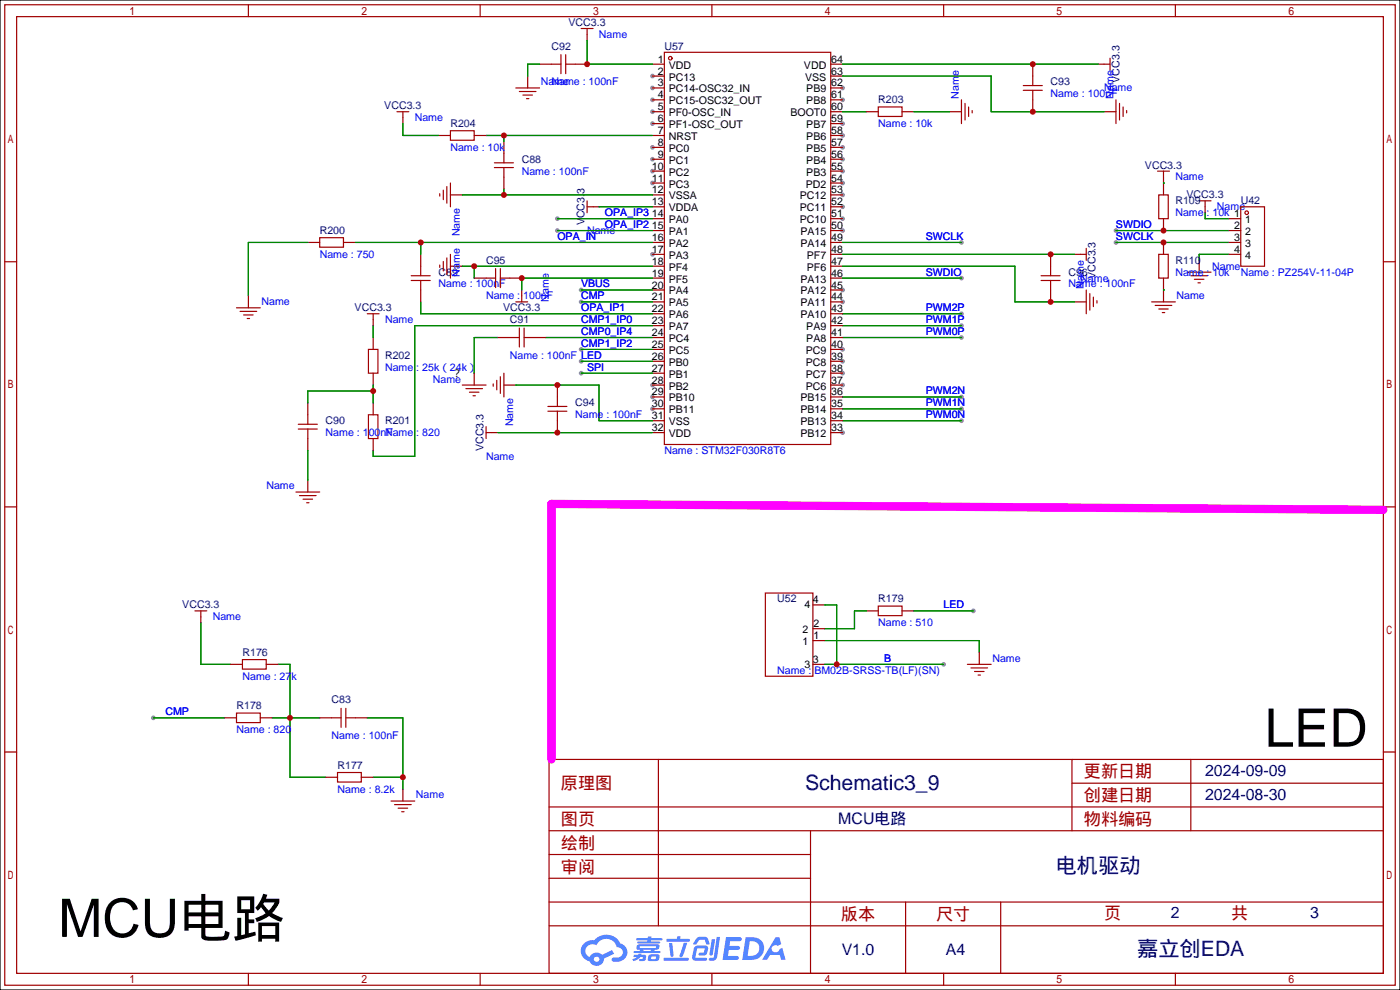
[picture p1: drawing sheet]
<svg xmlns="http://www.w3.org/2000/svg" width="299mm" height="212mm" viewBox="0 0 299 212" stroke-linecap="round" stroke-linejoin="round" font-family="sans-serif">
<path d="M0 0h299.2v211.6h-299.2z" fill="#fff" stroke="#000" stroke-width=".25"/>
<g fill="#999">
<circle cx="139.4" cy="16.3" r=".51"/>
<circle cx="139.4" cy="18.8" r=".51"/>
<circle cx="139.4" cy="21.3" r=".51"/>
<circle cx="139.4" cy="23.9" r=".51"/>
<circle cx="139.4" cy="26.4" r=".51"/>
<circle cx="139.4" cy="31.5" r=".51"/>
<circle cx="139.4" cy="34" r=".51"/>
<circle cx="139.4" cy="36.6" r=".51"/>
<circle cx="139.4" cy="39.1" r=".51"/>
<circle cx="139.4" cy="54.4" r=".51"/>
<circle cx="139.4" cy="82.3" r=".51"/>
<circle cx="139.4" cy="84.8" r=".51"/>
<circle cx="139.4" cy="87.4" r=".51"/>
<circle cx="180.1" cy="92.5" r=".51"/>
<circle cx="180.1" cy="82.3" r=".51"/>
<circle cx="180.1" cy="79.8" r=".51"/>
<circle cx="180.1" cy="77.2" r=".51"/>
<circle cx="180.1" cy="74.7" r=".51"/>
<circle cx="180.1" cy="64.5" r=".51"/>
<circle cx="180.1" cy="62" r=".51"/>
<circle cx="180.1" cy="49.3" r=".51"/>
<circle cx="180.1" cy="46.7" r=".51"/>
<circle cx="180.1" cy="44.2" r=".51"/>
<circle cx="180.1" cy="41.7" r=".51"/>
<circle cx="180.1" cy="39.1" r=".51"/>
<circle cx="180.1" cy="36.6" r=".51"/>
<circle cx="180.1" cy="34" r=".51"/>
<circle cx="180.1" cy="31.5" r=".51"/>
<circle cx="180.1" cy="29" r=".51"/>
<circle cx="180.1" cy="26.4" r=".51"/>
<circle cx="180.1" cy="21.3" r=".51"/>
<circle cx="180.1" cy="18.8" r=".51"/>
<circle cx="205.5" cy="72.1" r=".51"/>
<circle cx="205.5" cy="89.9" r=".51"/>
<circle cx="205.5" cy="69.6" r=".51"/>
<circle cx="205.5" cy="87.4" r=".51"/>
<circle cx="205.5" cy="67.1" r=".51"/>
<circle cx="205.5" cy="84.8" r=".51"/>
<circle cx="32.8" cy="153.4" r=".51"/>
<circle cx="208" cy="130.6" r=".51"/>
<circle cx="205.5" cy="59.4" r=".51"/>
<circle cx="205.5" cy="51.8" r=".51"/>
<circle cx="124.2" cy="64.5" r=".51"/>
<circle cx="124.2" cy="74.7" r=".51"/>
<circle cx="124.2" cy="77.2" r=".51"/>
<circle cx="124.2" cy="79.8" r=".51"/>
<circle cx="124.2" cy="62" r=".51"/>
<circle cx="238.5" cy="49.3" r=".51"/>
<circle cx="238.5" cy="51.8" r=".51"/>
<circle cx="119.1" cy="49.3" r=".51"/>
<circle cx="119.1" cy="46.7" r=".51"/>
<circle cx="201.7" cy="142" r=".51"/>
</g>
<g fill="none" stroke="#a10000" stroke-width=".25">
<path d="M1 1h297.2v209.6h-297.2zM3.6 3.6h292.1v204.4h-292.1zM53.1 1v2.6M102.6 1v2.6M152.1 1v2.6M201.7 1v2.6M251.2 1v2.6M1 55.9h2.6M295.7 55.9h2.5M1 108.3h2.6M295.7 108.3h2.5M1 160.7h2.6"/>
<path d="M117.3 162.3h178.4v45.7h-178.4zM117.3 177.5h178.4M117.3 172.5h178.4M140.7 162.3v35.6M173.2 177.5v30.5M229.1 162.3v15.2M229.1 167.4h66.6M254.5 162.3v15.2M295.7 160.7h2.5M117.3 182.6h55.9M117.3 197.9h178.4M117.3 192.8h178.4"/>
<path d="M117.3 187.7h55.9M193.5 192.8v15.2M213.9 192.8v15.2M53.1 208v2.6M102.6 208v2.6M152.1 208v2.6M201.7 208v2.6M251.2 208v2.6"/>
</g>
<g fill="#5487ff">
<path d="M155.2 200.3h2.6a.48 .48 0 0 1 .7 .4 .48 .48 0 0 1-.6 .4h-1.8l-.2 1.1h1.9a.43 .43 0 0 1 .4 .4 .43 .43 0 0 1-.5 .4h-1.9l-.2 1.3h1.7a.45 .45 0 0 1 .5 .2 .45 .45 0 0 1-.1 .6h-3.3z"/>
<path d="M165.7 200.3h.9l.4 1.5-.8 .3a.84 .84 0 0 0-1.2 .3 .84 .84 0 0 0 .4 1.1 .84 .84 0 0 0 1.1-.4l.1-.2 .6-.3 .7 2.5h-1l-.2-1h-2.1l-.6 1h-1.1z"/>
<path d="M152.1 200.8h.7l-.5 3.1a.36 .36 0 0 1-.3 .3 .36 .36 0 0 1-.4-.3z"/>
<path d="M153.2 200.2h.7l-.6 4.3a1.13 1.13 0 0 1-1.8 .6l.2-.4h.7l.2-.2z"/>
<path d="M148.9 200.6l.6-.4h1a.77 .77 0 0 1 .9 .5l.3 1-.2 .2h-.5l-.3-.9-.2-.2-1 .1-.7 1-.6-.1-.1-.2z"/>
<path d="M148.4 202.4l.6-.3h1.7a.81 .81 0 0 1 .7 .5 .81 .81 0 0 1-.2 .8 .81 .81 0 0 1-.9 .8h-.7a.32 .32 0 0 1-.3-.3 .32 .32 0 0 1 .4-.3h.7l.2-.9-1.6 .1-.4 1.8 2.2 .1a.32 .32 0 0 1 .3 .4 .32 .32 0 0 1-.4 .2h-2.2l-.5-.3-.1-.5z"/>
<path d="M141.9 204.7h5a.33 .33 0 0 1 .3 .3 .33 .33 0 0 1-.3 .3h-4.9l-.2-.1z"/>
<path d="M146.1 201.5h.8l-.7 2a.98 .98 0 0 1-.7 1.1l-.3-.3z"/>
<path d="M143 201.6h.7l.3 2.5a.34 .34 0 0 1-.3 .4 .34 .34 0 0 1-.4-.3z"/>
<path d="M142.5 200.7h2.1l.3-.6h.6l-.1 .6h1.7a.32 .32 0 0 1 .4 .3 .32 .32 0 0 1-.4 .3h-4.5l-.2-.2z"/>
<path d="M135.5 204.1h.9l.1-.3h.6v.3h.8a.82 .82 0 0 1-.5 1.3h-.8v-.4l.7-.1 .1-.3a.68 .68 0 0 0-1 .4l-1.1 .4-.1-.4 .9-.5h-.7z"/>
<path d="M136 200.5h2.4l.1-.3h.7v.3h2.2l.2 .3-.2 .2h-2.3v.2h1.8l.2 .3-.2 .1h-4.5l-.1-.4h2l.1-.2h-2.3l-.1-.2z"/>
<path d="M159.4 200.3l-.8 4.9h1.7a2.5 2.5 0 0 0 3-2.5 2.5 2.5 0 0 0-3.1-2.4zM160.3 201.1a1.61 1.61 0 0 1 2 1.5 1.61 1.61 0 0 1-1.8 1.7h-.7z"/>
<path d="M136.2 202a.55 .55 0 0 0-.2 .8 .55 .55 0 0 0 .7 .2l.1 .3h-1.3v.3l5.4 .1 .3-.2-.2-.2h-1.2l.2-.3a.7 .7 0 0 0 .8-.3 .7 .7 0 0 0 0-.8l-4.2-.1zM136.8 202.3l3.3-.1 .1 .1-.2 .3h-3.2zM137.5 203h1.7l-.2 .3h-1.4z"/>
<path d="M138.6 204.2a1.05 1.05 0 0 0 0 1.2 2.91 2.91 0 0 0 2.2-.2 .98 .98 0 0 0 0-1.2h-1.6zM139.2 204.5l.9-.1 .1 .4-.2 .2-.8-.1z"/>
<path d="M124.9 201.6a2.23 2.23 0 0 0-.7 2.3 2.23 2.23 0 0 0 1.8 1.6 1.58 1.58 0 0 0 1.8 .9 1.58 1.58 0 0 0 1.3-1.5l2.2-1.1-.5-.7-2.1 1a1.65 1.65 0 0 0-2.7 .4 1.45 1.45 0 0 1-.8-1.9 1.45 1.45 0 0 1 2-.7l.3 .1a2.3 2.3 0 0 1 2.3-1.3 2.3 2.3 0 0 1 2 1.7 1.12 1.12 0 0 1 1.3 1 1.12 1.12 0 0 1-1.1 1.2h-.7a.45 .45 0 0 0-.6 .4 .45 .45 0 0 0 .5 .5 2.21 2.21 0 0 0 2.2-.5 2.21 2.21 0 0 0 .5-2.3 2.13 2.13 0 0 0-1.3-1.1 3.3 3.3 0 0 0-5.6-.7l-1.1 .1zM127 205a.57 .57 0 0 1 1.1 0 .57 .57 0 0 1-1.1 0z"/>
</g>
<g fill="none" stroke="#008700" stroke-width=".25">
<path d="M115.3 13.7h-2.5v2.6M125.5 8.6v5.1h13.9M180.1 13.7h54.6M180.1 16.3h31.7v7.6h24.2M86.1 26.4v2.6h7.6M103.9 29h35.5M107.7 29v1.2M180.1 23.9h5.1M195.3 23.9h7.6M248.7 39.1h.1M65.8 51.8h-12.7v11.4M75.9 51.8h63.5"/>
<path d="M89.9 51.8v2.6M98.8 41.7h40.6M98.8 56.9h40.6M101.3 56.9v2.5M107.7 40.4v1.3M119.1 49.3h20.3M119.1 46.7h20.3M128 44.2h11.4M139.4 59.4h-27.9v2.6M180.1 59.4h25.4M180.1 51.8h25.4M180.1 56.9h36.8v7.6h12.7"/>
<path d="M180.1 54.4h49.5M238.5 51.8h24.1M238.5 49.3h24.1M257.6 45.5v1.2h5M262.6 54.4h-6.3v1.2M79.8 69.6v2.5M89.9 64.5v2.6h49.5M106.4 72.1h-5.1v7.7M116.6 72.1h22.8M124.2 64.5h15.2M124.2 74.7h15.2M124.2 77.2h15.2"/>
<path d="M124.2 79.8h15.2M124.2 62h15.2M139.4 69.6h-50.8v27.9h-8.8v-1.2M180.1 72.1h25.4M180.1 69.6h25.4M180.1 67.1h25.4M248.7 62h.1M65.8 96.3v6.3M79.8 82.3v3.8M79.8 83.6h-14v2.5M106.4 92.5h33M110.2 82.3h17.8v7.6h11.4"/>
<path d="M180.1 89.9h25.4M180.1 87.4h25.4M180.1 84.8h25.4M42.9 133.1v8.9h6.4M176.3 136.9h33v2.5M176.3 129.3h2.5v12.7M185.2 130.6h-2.6v3.8h-6.3M195.3 130.6h12.7M32.8 153.4h15.2M58.2 153.4h10.1M59.4 142h2.6v24.1h7.6M78.5 153.4h7.6v15.3"/>
<path d="M176.3 142h25.4M79.8 166.1h6.3"/>
</g>
<g fill="none" stroke="#a10000" stroke-width=".25">
<path d="M110.2 18.8h5.1M111 19.6h3.6M117.9 13.7h2M119.9 11.7v4M120.9 13.7h2M120.9 11.7v4M124.2 6.1h2.5M125.5 6.1v1.3M142 11.2h35.5v83.8h-35.5zM218.7 18.3h4.1M218.7 19.3h4.1M220.7 16.3v2"/>
<path d="M220.7 19.3v2M236 13.7h1.2M237.2 12.4v2.6M84.8 23.9h2.6M86.1 23.9v1.2M95.5 39.9v3.5M96.3 27.9h5v2.1h-5zM96.3 39.1v5.1M105.7 35.8h4M105.7 34.8h4M107.7 32.8v2M107.7 35.8v2"/>
<path d="M111.8 20.3h2M112.5 21.1h.5M187.7 22.9h5.1v2h-5.1zM205.5 21.3v5.1M206.2 22.1v3.6M207 22.9v2M207.8 23.6v.5M238.5 21.3v5.1M239.3 22.1v3.6M240 22.9v2M240.8 23.6v.5M247.4 36.6h2.5"/>
<path d="M248.7 36.6v1.2M68.3 50.8h5.1v2h-5.1zM87.9 59.9h4M87.9 58.9h4M89.9 56.9v2M89.9 59.9v2.1M94 41.4v.5M94 56.6v.6M94.7 40.6v2.1M94.7 55.9v2M95.5 55.1v3.6M96.3 54.4v5"/>
<path d="M103.9 59.4h2M105.9 57.4v4.1M106.9 57.4v4.1M106.9 59.4h2.1M125.5 42.9v2.6M125.5 44.2h1.2M222.5 59.9h4.1M222.5 58.9h4.1M224.5 56.9v2M224.5 59.9v2.1M230.9 54.4h1.3M232.2 53.1v2.5"/>
<path d="M247.6 41.7h2.1v5h-2.1zM247.6 54.4h2.1v5h-2.1zM253.7 58.2h5.1M254.5 58.9h3.6M255.3 59.7h2M256.3 42.9h2.5M257.6 42.9v1.3M265.2 44.2h5.1v12.7h-5.1zM50.5 65.8h5.1M51.3 66.5h3.6M52.1 67.3h2M52.8 68.1h.5"/>
<path d="M78.5 67.1h2.5M78.7 74.7h2.1v5.1h-2.1zM79.8 67.1v1.2M107.7 79.8v5M109 72.1h2M110.2 64.5h2.6M111 70.1v4.1M111.5 63.2v1.3M112 72.1h2M112 70.1v4.1M232.2 62v5.1M232.9 62.7v3.6"/>
<path d="M233.7 63.5v2M234.4 64.3v.5M246.1 64.5h5.1M246.9 65.3h3.5M247.6 66h2.1M248.4 66.8h.5M256 60.5h.5M63.8 90.7h4M63.8 91.7h4M65.8 88.6v2.1M65.8 91.7v2M78.7 88.6h2.1v5.1h-2.1z"/>
<path d="M98.8 82.3h5.1M99.6 83.1h3.5M100.3 83.8h2.1M101.1 84.6h.5M103.9 91.2v2.5M103.9 92.5h1.3M105.4 82v.5M106.2 81.3v2M106.9 80.5v3.6M117.1 86.9h4.1M117.1 87.9h4.1M119.1 84.8v2.1"/>
<path d="M119.1 87.9v2M63.2 105.2h5.1M64 105.9h3.6M64.8 106.7h2M65.5 107.4h.5M41.7 130.6h2.5M42.9 130.6v1.2M163.6 126.7h10.1v17.8h-10.1zM187.7 129.5h5.1v2.1h-5.1zM50.5 152.4h5.1v2h-5.1zM51.8 141h5.1v2h-5.1zM70.9 153.4h2"/>
<path d="M72.9 151.4v4M73.9 153.4h2M73.9 151.4v4M206.8 142h5M207.5 142.7h3.6M208.3 143.5h2M209 144.3h.5M72.1 165.1h5.1v2h-5.1zM83.6 171.2h5M84.3 172h3.6M85.1 172.7h2M85.9 173.5h.5"/>
<circle cx="143.3" cy="12.4" r=".38"/>
<circle cx="266.4" cy="45.5" r=".38"/>
</g>
<g fill="none" stroke="#870000" stroke-width=".25">
<path d="M112.8 16.3v2.5M115.3 13.7h2.6M122.9 13.7h2.6M125.5 7.4v1.2M139.4 13.7h2.6M139.4 16.3h2.6M139.4 18.8h2.6M177.5 13.7h2.6M177.5 16.3h2.6M177.5 18.8h2.6M220.7 13.7v2.6M234.7 13.7h1.3"/>
<path d="M86.1 25.1v1.3M93.7 29h2.6M101.3 29h2.6M107.7 30.2v2.6M107.7 37.8v2.6M139.4 21.3h2.6M139.4 23.9h2.6M139.4 26.4h2.6M139.4 29h2.6M139.4 31.5h2.6M139.4 34h2.6M139.4 36.6h2.6"/>
<path d="M139.4 39.1h2.6M177.5 21.3h2.6M177.5 23.9h2.6M177.5 26.4h2.6M177.5 29h2.6M177.5 31.5h2.6M177.5 34h2.6M177.5 36.6h2.6M177.5 39.1h2.6M185.2 23.9h2.5M192.8 23.9h2.5M202.9 23.9h2.6"/>
<path d="M220.7 21.3v2.6M236 23.9h2.5M248.7 37.8v3.9M65.8 51.8h2.5M73.4 51.8h2.5M89.9 54.4v2.5M96.3 41.7h2.5M96.3 56.9h2.5M101.3 59.4h2.6M109 59.4h2.5M126.7 44.2h1.3M139.4 41.7h2.6"/>
<path d="M139.4 44.2h2.6M139.4 46.7h2.6M139.4 49.3h2.6M139.4 51.8h2.6M139.4 54.4h2.6M139.4 56.9h2.6M139.4 59.4h2.6M177.5 41.7h2.6M177.5 44.2h2.6M177.5 46.7h2.6M177.5 49.3h2.6M177.5 51.8h2.6"/>
<path d="M177.5 54.4h2.6M177.5 56.9h2.6M177.5 59.4h2.6M224.5 54.4v2.5M229.6 54.4h1.3M248.7 46.7v2.6M248.7 51.8v2.6M248.7 59.4v5.1M256.3 55.6v2.6M257.6 44.2v1.3M262.6 46.7h2.6M262.6 49.3h2.6"/>
<path d="M262.6 51.8h2.6M262.6 54.4h2.6M53.1 63.2v2.6M79.8 68.3v1.3M79.8 72.1v2.6M79.8 79.8v2.5M89.9 62v2.5M101.3 79.8v2.5M106.4 72.1h2.6M111.5 62v1.2M114 72.1h2.6M139.4 62h2.6"/>
<path d="M139.4 64.5h2.6M139.4 67.1h2.6M139.4 69.6h2.6M139.4 72.1h2.6M139.4 74.7h2.6M139.4 77.2h2.6M139.4 79.8h2.6M177.5 62h2.6M177.5 64.5h2.6M177.5 67.1h2.6M177.5 69.6h2.6M177.5 72.1h2.6"/>
<path d="M177.5 74.7h2.6M177.5 77.2h2.6M177.5 79.8h2.6M224.5 62v2.5M229.6 64.5h2.6M65.8 86.1v2.5M65.8 93.7v2.6M79.8 86.1v2.5M79.8 93.7v2.6M105.2 92.5h1.2M107.7 82.3h2.5M119.1 82.3v2.5"/>
<path d="M119.1 89.9v2.6M139.4 82.3h2.6M139.4 84.8h2.6M139.4 87.4h2.6M139.4 89.9h2.6M139.4 92.5h2.6M177.5 82.3h2.6M177.5 84.8h2.6M177.5 87.4h2.6M177.5 89.9h2.6M177.5 92.5h2.6M65.8 102.6v2.6"/>
<path d="M42.9 131.8v1.3M173.7 136.9h2.6M173.7 134.4h2.6M173.7 129.3h2.6M185.2 130.6h2.5M192.8 130.6h2.5M209.3 139.4v2.6M48 153.4h2.5M49.3 142h2.5M55.6 153.4h2.6M56.9 142h2.5M68.3 153.4h2.6"/>
<path d="M75.9 153.4h2.6M173.7 142h2.6M69.6 166.1h2.5M77.2 166.1h2.6M86.1 168.7v2.5"/>
</g>
<path d="M295.7 109l-177.8-1.3v54.6" fill="none" stroke="#f0f" stroke-width="1.8"/>
<g fill="#c00">
<circle cx="62" cy="153.4" r=".63"/>
<circle cx="86.1" cy="166.1" r=".63"/>
<circle cx="125.5" cy="13.7" r=".63"/>
<circle cx="119.1" cy="92.5" r=".63"/>
<circle cx="220.7" cy="13.7" r=".63"/>
<circle cx="107.7" cy="41.7" r=".63"/>
<circle cx="119.1" cy="82.3" r=".63"/>
<circle cx="107.7" cy="29" r=".63"/>
<circle cx="89.9" cy="51.8" r=".63"/>
<circle cx="79.8" cy="83.6" r=".63"/>
<circle cx="248.7" cy="49.3" r=".63"/>
<circle cx="248.7" cy="51.8" r=".63"/>
<circle cx="220.7" cy="23.9" r=".63"/>
<circle cx="111.5" cy="59.4" r=".63"/>
<circle cx="101.3" cy="56.9" r=".63"/>
<circle cx="224.5" cy="64.5" r=".63"/>
<circle cx="224.5" cy="54.4" r=".63"/>
<circle cx="178.8" cy="142" r=".63"/>
</g>
<g font-size="11.3">
<text x="270.3" y="159.6">LED</text>
<text x="12.4" y="200.2">MCU电路</text>
</g>
<g font-size="4.5" fill="#000080">
<text x="172.1" y="168.8">Schematic3_9</text>
<text x="225.6" y="186.6">电机驱动</text>
<text x="243" y="204.4">嘉立创EDA</text>
</g>
<g font-size="3.7" fill="#a00000">
<text x="231.6" y="166.2">更新日期</text>
<text x="119.9" y="168.7">原理图</text>
<text x="231.6" y="171.2">创建日期</text>
<text x="119.9" y="176.3">图页</text>
<text x="231.6" y="176.3">物料编码</text>
<text x="119.9" y="181.4">绘制</text>
<text x="119.9" y="186.5">审阅</text>
<text x="179.7" y="196.6">版本</text>
<text x="200" y="196.6">尺寸</text>
<text x="236" y="196.4">页</text>
<text x="263.1" y="196.4">共</text>
</g>
<g font-size="3.4" fill="#000080">
<text x="257.6" y="165.9">2024-09-09</text>
<text x="257.6" y="171">2024-08-30</text>
<text x="179.2" y="176.1">MCU电路</text>
<text x="250.3" y="196.2">2</text>
<text x="280" y="196.2">3</text>
<text x="179.9" y="204">V1.0</text>
<text x="202.1" y="204">A4</text>
</g>
<g font-size="2.3" fill="#000080">
<text x="121.5" y="5.6">VCC3.3</text>
<text x="117.9" y="10.6">C92</text>
<text x="142" y="10.6">U57</text>
<text x="239.2" y="17.7" transform="rotate(-90 239.2 17.7)">VCC3.3</text>
<text x="82.1" y="23.3">VCC3.3</text>
<text x="187.7" y="22.1">R203</text>
<text x="224.5" y="18.3">C93</text>
<text x="96.3" y="27.1">R204</text>
<text x="111.5" y="34.8">C88</text>
<text x="244.7" y="36">VCC3.3</text>
<text x="251.2" y="43.7">R109</text>
<text x="253.6" y="42.4">VCC3.3</text>
<text x="265.2" y="43.7">U42</text>
<text x="68.3" y="50">R200</text>
<text x="124.9" y="48.2" transform="rotate(-90 124.9 48.2)">VCC3.3</text>
<text x="93.7" y="58.9">C89</text>
<text x="103.9" y="56.4">C95</text>
<text x="228.3" y="58.9">C96</text>
<text x="234.2" y="59.6" transform="rotate(-90 234.2 59.6)">VCC3.3</text>
<text x="251.2" y="56.4">R110</text>
<text x="75.8" y="66.5">VCC3.3</text>
<text x="107.5" y="66.5">VCC3.3</text>
<text x="109" y="69.1">C91</text>
<text x="82.3" y="76.7">R202</text>
<text x="122.9" y="86.8">C94</text>
<text x="69.6" y="90.6">C90</text>
<text x="82.3" y="90.6">R201</text>
<text x="103.3" y="96.4" transform="rotate(-90 103.3 96.4)">VCC3.3</text>
<text x="39" y="130">VCC3.3</text>
<text x="166.1" y="128.7">U52</text>
<text x="187.7" y="128.7">R179</text>
<text x="51.8" y="140.2">R176</text>
<text x="50.5" y="151.6">R178</text>
<text x="70.9" y="150.3">C83</text>
<text x="72.1" y="164.3">R177</text>
</g>
<g font-size="2.3" fill="#00f">
<text x="128" y="8.1">Name</text>
<text x="115.6" y="18.3">Name</text>
<text x="117.9" y="18.3">Name : 100nF</text>
<text x="204.9" y="21.1" transform="rotate(-90 204.9 21.1)">Name</text>
<text x="224.5" y="20.8">Name : 100nF</text>
<text x="236" y="19.5">Name</text>
<text x="238" y="21.1" transform="rotate(-90 238 21.1)">Name</text>
<text x="88.6" y="25.9">Name</text>
<text x="187.7" y="27.1">Name : 10k</text>
<text x="96.3" y="32.2">Name : 10k</text>
<text x="111.5" y="37.3">Name : 100nF</text>
<text x="251.2" y="38.6">Name</text>
<text x="129.3" y="46.2">OPA_IP3</text>
<text x="251.2" y="46.2">Name : 10k 1</text>
<text x="260.1" y="44.9">Name</text>
<text x="98.3" y="50.5" transform="rotate(-90 98.3 50.5)">Name</text>
<text x="119.1" y="51.3">OPA_IN</text>
<text x="125.5" y="50">Name</text>
<text x="129.3" y="48.7">OPA_IP2</text>
<text x="197.9" y="51.3">SWCLK</text>
<text x="238.5" y="48.7">SWDIO</text>
<text x="238.5" y="51.3">SWCLK</text>
<text x="68.3" y="55.1">Name : 750</text>
<text x="98.3" y="59.1" transform="rotate(-90 98.3 59.1)">Name</text>
<text x="197.9" y="58.9">SWDIO</text>
<text x="251.2" y="58.9">Name : 10k</text>
<text x="259.1" y="57.6">Name</text>
<text x="265.2" y="58.9">Name : PZ254V-11-04P</text>
<text x="55.9" y="65.2">Name</text>
<text x="93.7" y="61.4">Name : 100nF</text>
<text x="103.9" y="64">Name : 100nF</text>
<text x="117.3" y="64.5" transform="rotate(-90 117.3 64.5)">Name</text>
<text x="124.2" y="64">CMP</text>
<text x="124.2" y="61.4">VBUS</text>
<text x="228.3" y="61.4">Name : 100nF</text>
<text x="230.9" y="60.2">Name</text>
<text x="231.6" y="61.7" transform="rotate(-90 231.6 61.7)">Name</text>
<text x="251.5" y="64">Name</text>
<text x="82.3" y="69.1">Name</text>
<text x="124.2" y="66.5">OPA_IP1</text>
<text x="124.2" y="69.1">CMP1_IP0</text>
<text x="124.2" y="71.6">CMP0_IP4</text>
<text x="197.9" y="71.6">PWM0P</text>
<text x="197.9" y="69.1">PWM1P</text>
<text x="197.9" y="66.5">PWM2P</text>
<text x="109" y="76.7">Name : 100nF LED</text>
<text x="124.2" y="74.1">CMP1_IP2</text>
<text x="82.3" y="79.2">Name : 25k（24k）</text>
<text x="92.5" y="81.8">Name</text>
<text x="125.5" y="79.2">SPI</text>
<text x="122.9" y="89.4">Name : 100nF</text>
<text x="197.9" y="89.4">PWM0N</text>
<text x="197.9" y="86.8">PWM1N</text>
<text x="197.9" y="84.3">PWM2N</text>
<text x="69.6" y="93.2">Name : 100nF</text>
<text x="82.3" y="93.2">Name : 820</text>
<text x="109.7" y="91.1" transform="rotate(-90 109.7 91.1)">Name</text>
<text x="103.9" y="98.3">Name</text>
<text x="142" y="97">Name : STM32F030R8T6</text>
<text x="56.9" y="104.6">Name</text>
<text x="201.7" y="130">LED</text>
<text x="45.5" y="132.6">Name</text>
<text x="187.7" y="133.8">Name : 510</text>
<text x="166.1" y="144">Name : BM02B-SRSS-TB(LF)(SN)</text>
<text x="189" y="141.4">B</text>
<text x="212.1" y="141.4">Name</text>
<text x="51.8" y="145.3">Name : 27k</text>
<text x="35.3" y="152.9">CMP</text>
<text x="50.5" y="156.7">Name : 820</text>
<text x="70.9" y="158">Name : 100nF</text>
<text x="72.1" y="169.4">Name : 8.2k</text>
<text x="88.9" y="170.7">Name</text>
</g>
<g font-size="2.3">
<text x="140.6" y="13.4">1</text>
<text x="140.6" y="15.9">2</text>
<text x="142.9" y="14.7">VDD</text>
<text x="142.9" y="17.2">PC13</text>
<text x="171.8" y="14.7">VDD</text>
<text x="172.1" y="17.2">VSS</text>
<text x="177.7" y="15.9">63</text>
<text x="177.7" y="13.4">64</text>
<text x="140.6" y="18.5">3</text>
<text x="140.6" y="21">4</text>
<text x="140.6" y="23.6">5</text>
<text x="142.9" y="19.8">PC14-OSC32_IN</text>
<text x="142.9" y="22.3">PC15-OSC32_OUT</text>
<text x="172.3" y="22.3">PB8</text>
<text x="172.3" y="19.8">PB9</text>
<text x="177.7" y="23.6">60</text>
<text x="177.7" y="21">61</text>
<text x="177.7" y="18.5">62</text>
<text x="140.6" y="26.1">6</text>
<text x="140.6" y="28.6">7</text>
<text x="142.9" y="24.8">PF0-OSC_IN</text>
<text x="142.9" y="27.4">PF1-OSC_OUT</text>
<text x="142.9" y="29.9">NRST</text>
<text x="168.9" y="24.8">BOOT0</text>
<text x="172.3" y="29.9">PB6</text>
<text x="172.3" y="27.4">PB7</text>
<text x="177.7" y="28.6">58</text>
<text x="177.7" y="26.1">59</text>
<text x="140.6" y="31.2">8</text>
<text x="140.6" y="33.7">9</text>
<text x="142.9" y="32.5">PC0</text>
<text x="142.9" y="35">PC1</text>
<text x="172.3" y="35">PB4</text>
<text x="172.3" y="32.5">PB5</text>
<text x="177.7" y="33.7">56</text>
<text x="177.7" y="31.2">57</text>
<text x="139.3" y="36.3">10</text>
<text x="139.3" y="38.8">11</text>
<text x="139.3" y="41.3">12</text>
<text x="142.9" y="37.5">PC2</text>
<text x="142.9" y="40.1">PC3</text>
<text x="172.2" y="40.1">PD2</text>
<text x="172.3" y="37.5">PB3</text>
<text x="177.7" y="41.3">53</text>
<text x="177.7" y="38.8">54</text>
<text x="177.7" y="36.3">55</text>
<text x="139.3" y="43.9">13</text>
<text x="139.3" y="46.4">14</text>
<text x="142.9" y="42.6">VSSA</text>
<text x="142.9" y="45.2">VDDA</text>
<text x="142.9" y="47.7">PA0</text>
<text x="170.9" y="47.7">PC10</text>
<text x="170.9" y="45.2">PC11</text>
<text x="170.9" y="42.6">PC12</text>
<text x="177.7" y="46.4">51</text>
<text x="177.7" y="43.9">52</text>
<text x="266.1" y="47.7">1</text>
<text x="139.3" y="49">15</text>
<text x="139.3" y="51.5">16</text>
<text x="142.9" y="50.2">PA1</text>
<text x="142.9" y="52.8">PA2</text>
<text x="171.1" y="52.8">PA14</text>
<text x="171.1" y="50.2">PA15</text>
<text x="177.7" y="51.5">49</text>
<text x="177.7" y="49">50</text>
<text x="263.8" y="49">2</text>
<text x="263.8" y="51.5">3</text>
<text x="266.1" y="50.2">2</text>
<text x="266.1" y="52.8">3</text>
<text x="139.3" y="54">17</text>
<text x="139.3" y="56.6">18</text>
<text x="139.3" y="59.1">19</text>
<text x="142.9" y="55.3">PA3</text>
<text x="142.9" y="57.9">PF4</text>
<text x="172.4" y="57.9">PF6</text>
<text x="172.4" y="55.3">PF7</text>
<text x="177.7" y="59.1">46</text>
<text x="177.7" y="56.6">47</text>
<text x="177.7" y="54">48</text>
<text x="263.8" y="54">4</text>
<text x="266.1" y="55.3">4</text>
<text x="139.3" y="61.7">20</text>
<text x="139.3" y="64.2">21</text>
<text x="142.9" y="60.4">PF5</text>
<text x="142.9" y="62.9">PA4</text>
<text x="142.9" y="65.5">PA5</text>
<text x="171.1" y="65.5">PA11</text>
<text x="171.1" y="62.9">PA12</text>
<text x="171.1" y="60.4">PA13</text>
<text x="177.7" y="64.2">44</text>
<text x="177.7" y="61.7">45</text>
<text x="139.3" y="66.7">22</text>
<text x="139.3" y="69.3">23</text>
<text x="139.3" y="71.8">24</text>
<text x="142.9" y="68">PA6</text>
<text x="142.9" y="70.6">PA7</text>
<text x="171.1" y="68">PA10</text>
<text x="172.3" y="70.6">PA9</text>
<text x="177.7" y="71.8">41</text>
<text x="177.7" y="69.3">42</text>
<text x="177.7" y="66.7">43</text>
<text x="139.3" y="74.4">25</text>
<text x="139.3" y="76.9">26</text>
<text x="142.9" y="73.1">PC4</text>
<text x="142.9" y="75.6">PC5</text>
<text x="172.2" y="75.6">PC9</text>
<text x="172.3" y="73.1">PA8</text>
<text x="177.7" y="76.9">39</text>
<text x="177.7" y="74.4">40</text>
<text x="96.5" y="80.5">？</text>
<text x="139.3" y="79.4">27</text>
<text x="139.3" y="82">28</text>
<text x="142.9" y="78.2">PB0</text>
<text x="142.9" y="80.7">PB1</text>
<text x="142.9" y="83.3">PB2</text>
<text x="172.2" y="83.3">PC6</text>
<text x="172.2" y="80.7">PC7</text>
<text x="172.2" y="78.2">PC8</text>
<text x="177.7" y="82">37</text>
<text x="177.7" y="79.4">38</text>
<text x="139.3" y="84.5">29</text>
<text x="139.3" y="87.1">30</text>
<text x="139.3" y="89.6">31</text>
<text x="142.9" y="85.8">PB10</text>
<text x="142.9" y="88.3">PB11</text>
<text x="171.1" y="88.3">PB14</text>
<text x="171.1" y="85.8">PB15</text>
<text x="177.7" y="89.6">34</text>
<text x="177.7" y="87.1">35</text>
<text x="177.7" y="84.5">36</text>
<text x="139.3" y="92.1">32</text>
<text x="142.9" y="90.9">VSS</text>
<text x="142.9" y="93.4">VDD</text>
<text x="171.1" y="93.4">PB12</text>
<text x="171.1" y="90.9">PB13</text>
<text x="177.7" y="92.1">33</text>
<text x="172" y="130">4</text>
<text x="173.7" y="129">4</text>
<text x="171.5" y="137.9">1</text>
<text x="171.5" y="135.3">2</text>
<text x="173.9" y="136.6">1</text>
<text x="173.9" y="134.1">2</text>
<text x="172" y="142.7">3</text>
<text x="173.7" y="141.7">3</text>
</g>
</svg>
